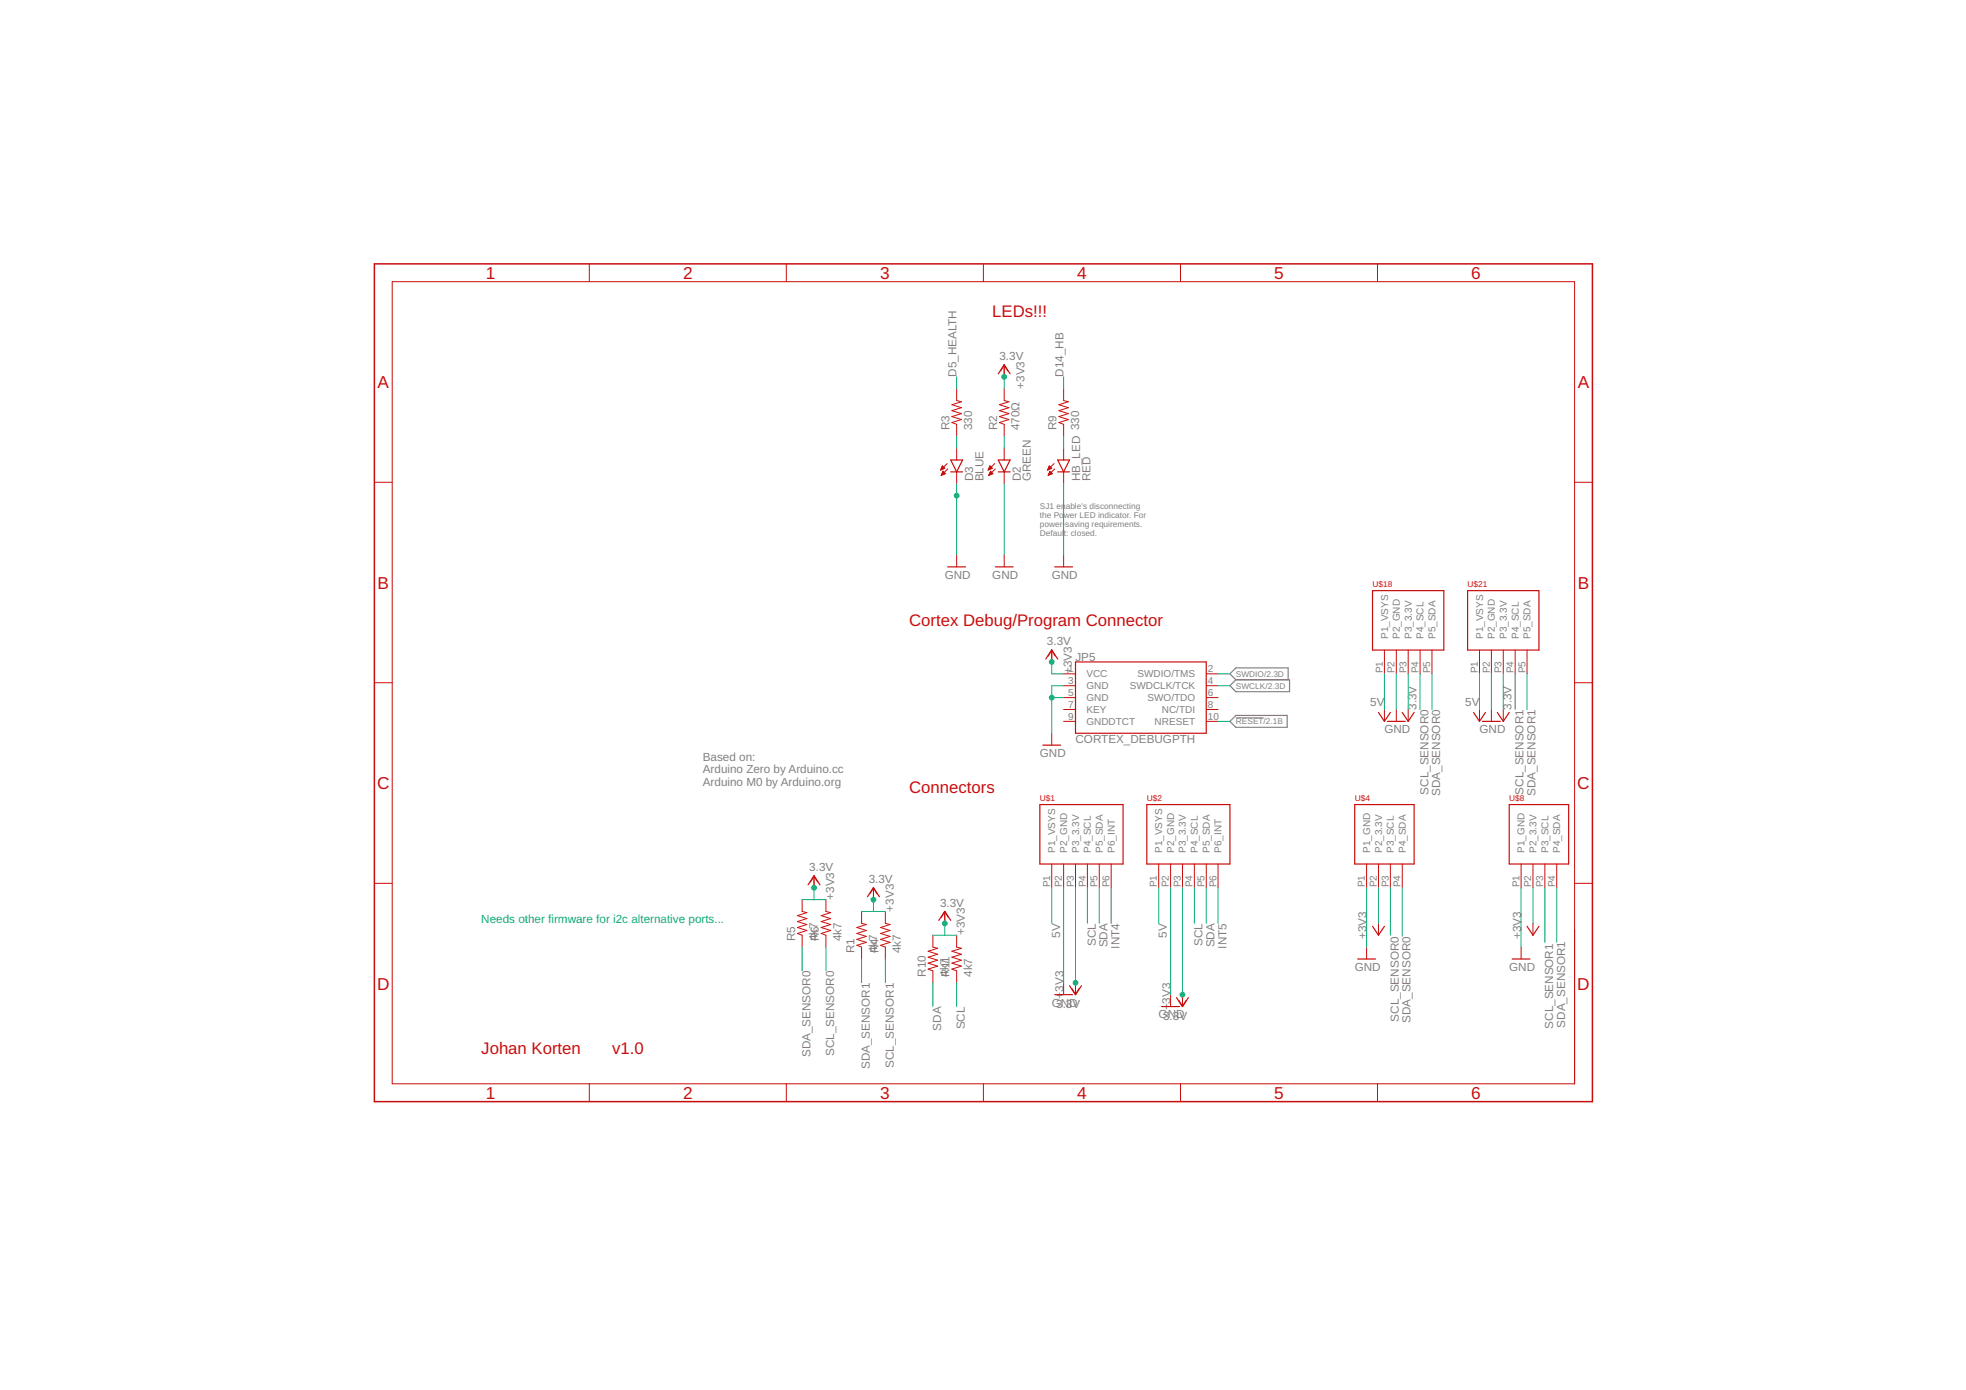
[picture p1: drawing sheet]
<svg xmlns="http://www.w3.org/2000/svg" width="420mm" height="297mm" viewBox="0 0 420 297" stroke-linecap="round" stroke-linejoin="round" font-family="sans-serif">
<path d="M262.8 154.2l1.3-1.3h11v2.5h-11zM262.8 146.5l1.3-1.2h11.5v2.5h-11.5zM264.1 145.3l-1.3-1.3 1.3-1.3h11.2v2.6" fill="none" stroke="#808080" stroke-width=".25"/>
<path d="M264.1 153.4h5.9" fill="none" stroke="#808080" stroke-width=".21"/>
<g fill="none" stroke="#c90d0c" stroke-width=".25">
<path d="M214.6 78l.8 1.2M214.6 78l-.8 1.2M214.6 78l-1.3 1.9M214.6 78l1.3 1.9M203.2 98.3h2.5l-1.3 2.5zM213.3 98.3h2.6l-1.3 2.5zM226 98.3h2.6l-1.3 2.5zM203.2 100.8h2.5M213.3 100.8h2.6M226 100.8h2.6M202.5 121.1h3.9M212.7 121.1h3.8"/>
<path d="M224.8 138.9l.7 1.3M224.8 138.9l-.8 1.3M224.8 138.9l-1.3 1.9M224.8 138.9l1.2 1.9M225.4 121.1h3.8M293.3 126.2h15.3v12.7h-15.3zM313.6 126.2h15.3v12.7h-15.3zM222.9 159.2h3.8M229.8 141.5h28v15.2h-28zM294.6 152.3l1.3 1.9 1.2-1.9M296.5 154.2h3.8M299.7 152.3l1.2 1.9 1.3-1.9"/>
<path d="M314.9 152.3l1.3 1.9 1.3-1.9M316.8 154.2h3.8M320 152.3l1.3 1.9 1.2-1.9M222.2 171.9h17.8v12.7h-17.8zM245.1 171.9h17.7v12.7h-17.7zM289.5 171.9h12.7v12.7h-12.7zM322.5 171.9h12.7v12.7h-12.7zM174 187.2l.7 1.2M174 187.2l-.8 1.2M174 187.2l-1.3 1.9M174 187.2l1.2 1.9M186.7 189.7l.7 1.3"/>
<path d="M186.7 189.7l-.8 1.3M186.7 189.7l-1.3 1.9M186.7 189.7l1.2 1.9M201.9 194.8l.8 1.2M201.9 194.8l-.8 1.2M201.9 194.8l-1.3 1.9M201.9 194.8l1.3 1.9M293.3 198l1.3 1.9 1.3-1.9M326.3 198l1.3 1.9 1.3-1.9M225.4 212.6h3.8M228.6 210.7l1.2 1.9M229.1 211.3l.7 1.3"/>
<path d="M230.6 211.3l-.8 1.3M231.1 210.7l-1.3 1.9M248.3 215.1h3.8M251.4 213.2l1.3 1.9M251.9 213.8l.8 1.3M253.5 213.8l-.8 1.3M254 213.2l-1.3 1.9M290.2 204.9h3.8M323.2 204.9h3.8"/>
</g>
<g fill="none" stroke="#c90d0c" stroke-width=".21">
<path d="M125.9 56.4v3.8M168 56.4v3.8M210.2 56.4v3.8M252.3 56.4v3.8M294.4 56.4v3.8M83.8 60.2h252.7v171.4h-252.7zM214.6 78v2.5M201.2 100h.6M201.3 99.8h.4M201.3 99.7h.3M201.4 99.6h.1M201.4 99.6l-.4 .9"/>
<path d="M201.4 99.6l.5 .5-.9 .4M202.4 99.1l-1.4 1.4M204.4 83.1v2.5l1.1 .3-2.1 .6 2.1 .6-2.1 .7 2.1 .6-2.1 .6 2.1 .7-2.1 .6 1 .4v2.5M204.4 95.8v2.5M211.4 100h.6M211.4 99.8h.4M211.5 99.7h.2M211.5 99.6h.1M211.6 99.6l.5 .5-.9 .4zM212.6 99.1l-1.4 1.4M214.6 83.1v2.5l1 .3-2 .6 2 .6-2 .7 2 .6-2 .6 2 .7-2 .6 1 .4v2.5M214.6 95.8v2.5"/>
<path d="M224.1 100h.6M224.1 99.8h.4M224.2 99.7h.2M224.2 99.6h.1M224.3 99.6l-.4 .9M224.3 99.6l.5 .5-.9 .4M225.3 99.1l-1.4 1.4M227.3 83.1v2.5l1 .3-2 .6 2 .6-2 .7 2 .6-2 .6 2 .7-2 .6 1 .4v2.5M227.3 95.8v2.5M80 103.1h3.8M201.1 100.3h.2M201.1 100.2h.5"/>
<path d="M201.2 100.1h.7M201.2 101.5h.1M201.2 101.4h.4M201.3 101.3h.5M201.3 101.2h.7M201.4 101h.5M201.4 100.9h.4M201.5 100.8h.1M202 101.2l-.5-.5-.4 .9M202 101.2l-.9 .4M202.5 100.2l-1.4 1.4M204.4 100.8v2.6"/>
<path d="M204.4 118.6v2.5M211.2 100.3h.3M211.3 100.2h.4M211.3 100.1h.7M211.3 101.5h.1M211.4 101.4h.3M211.4 101.3h.6M211.5 101.2h.7M211.5 101h.5M211.6 100.9h.3M211.6 100.8h.2M211.7 100.7l.5 .5-.9 .4z"/>
<path d="M212.7 100.2l-1.4 1.4M214.6 100.8v2.6M214.6 118.6v2.5M223.9 100.3h.3M224 100.2h.4M224 100.1h.7M224 101.5h.1M224.1 101.4h.3M224.1 101.3h.6M224.2 101.2h.7M224.2 101h.5M224.3 100.9h.3"/>
<path d="M224.3 100.8h.2M224.9 101.2l-.5-.5-.4 .9M224.9 101.2l-.9 .4M225.4 100.2l-1.4 1.4M227.3 100.8v2.6M227.3 118.6v2.5M336.5 103.1h3.8M224.8 138.9v2.6M295.9 138.9v5.1M298.4 138.9v5.1M300.9 138.9v5.1M303.5 138.9v5.1"/>
<path d="M306 138.9v5.1M316.2 138.9v5.1M318.7 138.9v5.1M321.3 138.9v5.1M323.8 138.9v5.1M326.3 138.9v5.1M80 145.9h3.8M224.8 156.7v2.5M227.3 144h2.5M227.3 146.5h2.5M227.3 149.1h2.5M227.3 151.6h2.5"/>
<path d="M227.3 154.2h2.5M257.8 144h2.5M257.8 146.5h2.5M257.8 149.1h2.5M257.8 151.6h2.5M257.8 154.2h2.5M295.9 151.6v2.6M298.4 151.6v2.6M300.9 151.6v2.6M316.2 151.6v2.6M318.7 151.6v2.6M321.3 151.6v2.6"/>
<path d="M336.5 145.9h3.8M80 188.8h3.8M171.4 192.3v2.5l1 .2-2 .7 2 .6-2 .6 2 .7-2 .6 2 .6-2 .7 1 .4v2.5M174 187.2v2.5M176.5 192.3v2.5l1 .2-2 .7 2 .6-2 .6 2 .7-2 .6 2 .6-2 .7 1 .4v2.5M184.1 194.8v2.5l1 .3-2 .6 2 .6-2 .7 2 .6-2 .6 2 .7-2 .6 1 .4v2.5M186.7 189.7v2.6M189.2 194.8v2.5l1 .3-2 .6 2 .6-2 .7 2 .6-2 .6 2 .7-2 .6 1 .4v2.5M199.4 199.9v2.5l1 .2-2 .7 2 .6-2 .7 2 .6-2 .6 2 .7-2 .6 1 .4v2.5M201.9 194.8v2.5M204.4 199.9v2.5l1.1 .2-2.1 .7 2.1 .6-2.1 .7 2.1 .6-2.1 .6 2.1 .7-2.1 .6 1 .4v2.5M224.8 184.6v5.1"/>
<path d="M227.3 184.6v5.1M229.8 184.6v5.1M232.4 184.6v5.1M234.9 184.6v5.1M237.5 184.6v5.1M247.6 184.6v5.1M250.2 184.6v5.1M252.7 184.6v5.1M255.2 184.6v5.1M257.8 184.6v5.1M260.3 184.6v5.1M292.1 184.6v5.1"/>
<path d="M294.6 184.6v5.1M294.6 197.3v2.6M297.1 184.6v5.1M299.7 184.6v5.1M325.1 184.6v5.1M327.6 184.6v5.1M327.6 197.3v2.6M330.2 184.6v5.1M332.7 184.6v5.1M336.5 188.8h3.8M227.3 210v2.6M229.8 210v2.6"/>
<path d="M250.2 212.6v2.5M252.7 212.6v2.5M292.1 202.4v2.5M325.1 202.4v2.5M125.9 231.6v3.8M168 231.6v3.8M210.2 231.6v3.8M252.3 231.6v3.8M294.4 231.6v3.8"/>
</g>
<path d="M80 56.4h260.3v179h-260.3z" fill="none" stroke="#c90d0c" stroke-width=".32"/>
<g fill="none" stroke="#0dab76" stroke-width=".21">
<path d="M204.4 80.5v2.6M204.4 93.2v2.6M214.6 80.5v2.6M214.6 93.2v2.6M227.3 80.5v2.6M227.3 93.2v2.6M204.4 103.4v15.2M214.6 103.4v15.2M227.3 103.4v15.2M224.8 141.5v2.5h2.5M224.8 149.1h2.5M227.3 146.5h-2.5v10.2"/>
<path d="M260.3 146.5h2.5M260.3 154.2h2.5M260.3 144h2.5M295.9 144v7.6M298.4 144v7.6M300.9 144v7.6M303.5 144v7.6M306 144v7.6M316.2 144v7.6M318.7 144v7.6M321.3 144v7.6M323.8 144v7.6"/>
<path d="M326.3 144v7.6M171.4 192.3h5.1M174 189.7v2.6M184.1 194.8h5.1M186.7 192.3v2.5M199.4 199.9h5M201.9 197.3v2.6M224.8 189.7v7.6M227.3 189.7v20.3M229.8 189.7v20.3M232.4 189.7v7.6M234.9 189.7v7.6"/>
<path d="M237.5 189.7v7.6M247.6 189.7v7.6M250.2 189.7v22.9M252.7 189.7v22.9M255.2 189.7v7.6M257.8 189.7v7.6M260.3 189.7v7.6M292.1 189.7v12.7M294.6 189.7v7.6M297.1 189.7v10.2M299.7 189.7v10.4M325.1 189.7v12.7"/>
<path d="M327.6 189.7v7.6M330.2 189.7v11.7M332.7 189.7v11.7M171.4 202.4v5.1M176.5 202.4v5.1M184.1 204.9v5.1M189.2 204.9v5.1M199.4 210v5.1M204.4 210v5.1"/>
</g>
<g fill="#0dab76" stroke="#0dab76" stroke-width=".21">
<circle cx="204.4" cy="105.9" r=".51"/>
<circle cx="224.8" cy="149.1" r=".51"/>
<circle cx="229.8" cy="210" r=".51"/>
<circle cx="252.7" cy="212.6" r=".51"/>
<circle cx="201.9" cy="197.3" r=".51"/>
<circle cx="224.8" cy="141.5" r=".51"/>
<circle cx="214.6" cy="80.5" r=".51"/>
<circle cx="186.7" cy="192.3" r=".51"/>
<circle cx="174" cy="189.7" r=".51"/>
</g>
<g font-size="3.7" fill="#c90d0c">
<text x="103.9" y="59.6">1</text>
<text x="146" y="59.6">2</text>
<text x="188.1" y="59.6">3</text>
<text x="230.2" y="59.6">4</text>
<text x="272.3" y="59.6">5</text>
<text x="314.4" y="59.6">6</text>
<text x="80.7" y="82.9">A</text>
<text x="337.2" y="82.9">A</text>
<text x="80.7" y="125.8">B</text>
<text x="337.2" y="125.8">B</text>
<text x="80.6" y="168.6">C</text>
<text x="337.1" y="168.6">C</text>
<text x="80.6" y="211.5">D</text>
<text x="337.1" y="211.5">D</text>
<text x="103.9" y="234.8">1</text>
<text x="146" y="234.8">2</text>
<text x="188.1" y="234.8">3</text>
<text x="230.2" y="234.8">4</text>
<text x="272.3" y="234.8">5</text>
<text x="314.4" y="234.8">6</text>
</g>
<g font-size="3.6" fill="#c90d0c">
<text x="212.1" y="67.8">LEDs!!!</text>
<text x="194.3" y="133.8">Cortex Debug/Program Connector</text>
<text x="194.3" y="169.4">Connectors</text>
<text x="102.9" y="225.3">Johan Korten</text>
<text x="130.8" y="225.3">v1.0</text>
</g>
<g font-size="2.5" fill="#808080">
<text x="213.6" y="77">3.3V</text>
<text x="204.4" y="80.5" transform="rotate(-90 204.4 80.5)">D5_HEALTH</text>
<text x="218.9" y="83.1" transform="rotate(-90 218.9 83.1)">+3V3</text>
<text x="227.3" y="80.5" transform="rotate(-90 227.3 80.5)">D14_HB</text>
<text x="202.9" y="91.9" transform="rotate(-90 202.9 91.9)">R3</text>
<text x="207.7" y="91.9" transform="rotate(-90 207.7 91.9)">330</text>
<text x="213.1" y="91.9" transform="rotate(-90 213.1 91.9)">R2</text>
<text x="217.9" y="91.9" transform="rotate(-90 217.9 91.9)">470Ω</text>
<text x="225.8" y="91.9" transform="rotate(-90 225.8 91.9)">R9</text>
<text x="208" y="102.9" transform="rotate(-90 208 102.9)">D3</text>
<text x="210.2" y="102.9" transform="rotate(-90 210.2 102.9)">BLUE</text>
<text x="218.2" y="102.9" transform="rotate(-90 218.2 102.9)">D2</text>
<text x="220.3" y="102.9" transform="rotate(-90 220.3 102.9)">GREEN</text>
<text x="230.9" y="102.9" transform="rotate(-90 230.9 102.9)">HB_LED 330</text>
<text x="233" y="102.9" transform="rotate(-90 233 102.9)">RED</text>
<text x="201.9" y="123.7">GND</text>
<text x="212.1" y="123.7">GND</text>
<text x="224.8" y="123.7">GND</text>
<text x="223.7" y="137.9">3.3V</text>
<text x="229.1" y="144" transform="rotate(-90 229.1 144)">+3V3</text>
<text x="229.8" y="141.2">JP5</text>
<text x="292.8" y="150.9">5V</text>
<text x="302.7" y="151.7" transform="rotate(-90 302.7 151.7)">3.3V</text>
<text x="313.1" y="150.9">5V</text>
<text x="323" y="151.7" transform="rotate(-90 323 151.7)">3.3V</text>
<text x="222.2" y="161.8">GND</text>
<text x="229.8" y="158.7">CORTEX_DEBUGPTH</text>
<text x="295.9" y="156.7">GND</text>
<text x="316.2" y="156.7">GND</text>
<text x="150.2" y="162.5">Based on:</text>
<text x="150.2" y="165.2">Arduino Zero by Arduino.cc</text>
<text x="150.2" y="167.9">Arduino M0 by Arduino.org</text>
<text x="305.3" y="169.8" transform="rotate(-90 305.3 169.8)">SCL_SENSOR0</text>
<text x="307.8" y="170.1" transform="rotate(-90 307.8 170.1)">SDA_SENSOR0</text>
<text x="325.6" y="169.8" transform="rotate(-90 325.6 169.8)">SCL_SENSOR1</text>
<text x="328.1" y="170.1" transform="rotate(-90 328.1 170.1)">SDA_SENSOR1</text>
<text x="173" y="186.2">3.3V</text>
<text x="185.7" y="188.7">3.3V</text>
<text x="178.3" y="192.2" transform="rotate(-90 178.3 192.2)">+3V3</text>
<text x="191" y="194.8" transform="rotate(-90 191 194.8)">+3V3</text>
<text x="200.9" y="193.8">3.3V</text>
<text x="169.9" y="201.1" transform="rotate(-90 169.9 201.1)">R5</text>
<text x="174.7" y="201.1" transform="rotate(-90 174.7 201.1)">4k7</text>
<text x="175" y="201.1" transform="rotate(-90 175 201.1)">R6</text>
<text x="179.8" y="201.1" transform="rotate(-90 179.8 201.1)">4k7</text>
<text x="182.6" y="203.7" transform="rotate(-90 182.6 203.7)">R1</text>
<text x="187.4" y="203.7" transform="rotate(-90 187.4 203.7)">4k7</text>
<text x="187.7" y="203.7" transform="rotate(-90 187.7 203.7)">R4</text>
<text x="192.5" y="203.7" transform="rotate(-90 192.5 203.7)">4k7</text>
<text x="206.2" y="199.9" transform="rotate(-90 206.2 199.9)">+3V3</text>
<text x="226.5" y="200.4" transform="rotate(-90 226.5 200.4)">5V</text>
<text x="234.2" y="202.2" transform="rotate(-90 234.2 202.2)">SCL</text>
<text x="236.7" y="202.5" transform="rotate(-90 236.7 202.5)">SDA</text>
<text x="239.2" y="202.7" transform="rotate(-90 239.2 202.7)">INT4</text>
<text x="249.4" y="200.4" transform="rotate(-90 249.4 200.4)">5V</text>
<text x="257" y="202.2" transform="rotate(-90 257 202.2)">SCL</text>
<text x="259.6" y="202.5" transform="rotate(-90 259.6 202.5)">SDA</text>
<text x="262.1" y="202.7" transform="rotate(-90 262.1 202.7)">INT5</text>
<text x="292.1" y="200.7" transform="rotate(-90 292.1 200.7)">+3V3</text>
<text x="325.1" y="200.7" transform="rotate(-90 325.1 200.7)">+3V3</text>
<text x="197.9" y="208.8" transform="rotate(-90 197.9 208.8)">R10</text>
<text x="202.7" y="208.8" transform="rotate(-90 202.7 208.8)">4k7</text>
<text x="202.9" y="208.8" transform="rotate(-90 202.9 208.8)">R11</text>
<text x="207.7" y="208.8" transform="rotate(-90 207.7 208.8)">4k7</text>
<text x="289.5" y="207.5">GND</text>
<text x="322.5" y="207.5">GND</text>
<text x="224.8" y="215.1">G3ND</text>
<text x="227.1" y="215.4">.3V</text>
<text x="227.3" y="213.4" transform="rotate(-90 227.3 213.4)">+</text>
<text x="227.3" y="211.9" transform="rotate(-90 227.3 211.9)">3V3</text>
<text x="250.2" y="215.9" transform="rotate(-90 250.2 215.9)">+</text>
<text x="250.2" y="214.5" transform="rotate(-90 250.2 214.5)">3V3</text>
<text x="201.1" y="220.2" transform="rotate(-90 201.1 220.2)">SDA</text>
<text x="206.2" y="220" transform="rotate(-90 206.2 220)">SCL</text>
<text x="247.6" y="217.6">G3ND</text>
<text x="250" y="217.9">.3V</text>
<text x="298.9" y="218.3" transform="rotate(-90 298.9 218.3)">SCL_SENSOR0</text>
<text x="301.5" y="218.6" transform="rotate(-90 301.5 218.6)">SDA_SENSOR0</text>
<text x="331.9" y="219.8" transform="rotate(-90 331.9 219.8)">SCL_SENSOR1</text>
<text x="334.5" y="219.6" transform="rotate(-90 334.5 219.6)">SDA_SENSOR1</text>
<text x="173.2" y="225.9" transform="rotate(-90 173.2 225.9)">SDA_SENSOR0</text>
<text x="178.3" y="225.7" transform="rotate(-90 178.3 225.7)">SCL_SENSOR0</text>
<text x="185.9" y="228.5" transform="rotate(-90 185.9 228.5)">SDA_SENSOR1</text>
<text x="191" y="228.2" transform="rotate(-90 191 228.2)">SCL_SENSOR1</text>
</g>
<text font-size="2.5" fill="#0dab76" x="102.9" y="197.3">Needs other firmware for i2c alternative ports...</text>
<g font-size="2.1" fill="#808080">
<text x="296.6" y="136.6" transform="rotate(-90 296.6 136.6)">P1_VSYS</text>
<text x="299.2" y="136.6" transform="rotate(-90 299.2 136.6)">P2_GND</text>
<text x="301.7" y="136.6" transform="rotate(-90 301.7 136.6)">P3_3.3V</text>
<text x="304.3" y="136.6" transform="rotate(-90 304.3 136.6)">P4_SCL</text>
<text x="306.8" y="136.6" transform="rotate(-90 306.8 136.6)">P5_SDA</text>
<text x="317" y="136.6" transform="rotate(-90 317 136.6)">P1_VSYS</text>
<text x="319.5" y="136.6" transform="rotate(-90 319.5 136.6)">P2_GND</text>
<text x="322" y="136.6" transform="rotate(-90 322 136.6)">P3_3.3V</text>
<text x="324.6" y="136.6" transform="rotate(-90 324.6 136.6)">P4_SCL</text>
<text x="327.1" y="136.6" transform="rotate(-90 327.1 136.6)">P5_SDA</text>
<text x="228.3" y="143.6">1</text>
<text x="258.1" y="143.6">2</text>
<text x="295.5" y="143.9" transform="rotate(-90 295.5 143.9)">P1</text>
<text x="298.1" y="143.9" transform="rotate(-90 298.1 143.9)">P2</text>
<text x="300.6" y="143.9" transform="rotate(-90 300.6 143.9)">P3</text>
<text x="303.1" y="143.9" transform="rotate(-90 303.1 143.9)">P4</text>
<text x="305.7" y="143.9" transform="rotate(-90 305.7 143.9)">P5</text>
<text x="315.8" y="143.9" transform="rotate(-90 315.8 143.9)">P1</text>
<text x="318.4" y="143.9" transform="rotate(-90 318.4 143.9)">P2</text>
<text x="320.9" y="143.9" transform="rotate(-90 320.9 143.9)">P3</text>
<text x="323.5" y="143.9" transform="rotate(-90 323.5 143.9)">P4</text>
<text x="326" y="143.9" transform="rotate(-90 326 143.9)">P5</text>
<text x="228.3" y="146.2">3</text>
<text x="228.3" y="148.7">5</text>
<text x="232.2" y="144.8">VCC</text>
<text x="232.2" y="147.3">GND</text>
<text x="232.2" y="149.8">GND</text>
<text x="241.4" y="147.3">SWDCLK/TCK</text>
<text x="243.1" y="144.8">SWDIO/TMS</text>
<text x="245.2" y="149.8">SWO/TDO</text>
<text x="258.1" y="148.7">6</text>
<text x="258.1" y="146.2">4</text>
<text x="228.3" y="151.3">7</text>
<text x="228.3" y="153.8">9</text>
<text x="232.2" y="152.4">KEY</text>
<text x="232.2" y="154.9">GNDDTCT</text>
<text x="246.8" y="154.9">NRESET</text>
<text x="248.3" y="152.4">NC/TDI</text>
<text x="258.1" y="153.8">10</text>
<text x="258.1" y="151.3">8</text>
<text x="225.5" y="182.3" transform="rotate(-90 225.5 182.3)">P1_VSYS</text>
<text x="228.1" y="182.3" transform="rotate(-90 228.1 182.3)">P2_GND</text>
<text x="230.6" y="182.3" transform="rotate(-90 230.6 182.3)">P3_3.3V</text>
<text x="233.1" y="182.3" transform="rotate(-90 233.1 182.3)">P4_SCL</text>
<text x="235.7" y="182.3" transform="rotate(-90 235.7 182.3)">P5_SDA</text>
<text x="238.2" y="182.3" transform="rotate(-90 238.2 182.3)">P6_INT</text>
<text x="248.4" y="182.3" transform="rotate(-90 248.4 182.3)">P1_VSYS</text>
<text x="250.9" y="182.3" transform="rotate(-90 250.9 182.3)">P2_GND</text>
<text x="253.5" y="182.3" transform="rotate(-90 253.5 182.3)">P3_3.3V</text>
<text x="256" y="182.3" transform="rotate(-90 256 182.3)">P4_SCL</text>
<text x="258.5" y="182.3" transform="rotate(-90 258.5 182.3)">P5_SDA</text>
<text x="261.1" y="182.3" transform="rotate(-90 261.1 182.3)">P6_INT</text>
<text x="292.8" y="182.3" transform="rotate(-90 292.8 182.3)">P1_GND</text>
<text x="295.4" y="182.3" transform="rotate(-90 295.4 182.3)">P2_3.3V</text>
<text x="297.9" y="182.3" transform="rotate(-90 297.9 182.3)">P3_SCL</text>
<text x="300.4" y="182.3" transform="rotate(-90 300.4 182.3)">P4_SDA</text>
<text x="325.8" y="182.3" transform="rotate(-90 325.8 182.3)">P1_GND</text>
<text x="328.4" y="182.3" transform="rotate(-90 328.4 182.3)">P2_3.3V</text>
<text x="330.9" y="182.3" transform="rotate(-90 330.9 182.3)">P3_SCL</text>
<text x="333.5" y="182.3" transform="rotate(-90 333.5 182.3)">P4_SDA</text>
<text x="224.4" y="189.6" transform="rotate(-90 224.4 189.6)">P1</text>
<text x="226.9" y="189.6" transform="rotate(-90 226.9 189.6)">P2</text>
<text x="229.5" y="189.6" transform="rotate(-90 229.5 189.6)">P3</text>
<text x="232" y="189.6" transform="rotate(-90 232 189.6)">P4</text>
<text x="234.6" y="189.6" transform="rotate(-90 234.6 189.6)">P5</text>
<text x="237.1" y="189.6" transform="rotate(-90 237.1 189.6)">P6</text>
<text x="247.3" y="189.6" transform="rotate(-90 247.3 189.6)">P1</text>
<text x="249.8" y="189.6" transform="rotate(-90 249.8 189.6)">P2</text>
<text x="252.3" y="189.6" transform="rotate(-90 252.3 189.6)">P3</text>
<text x="254.9" y="189.6" transform="rotate(-90 254.9 189.6)">P4</text>
<text x="257.4" y="189.6" transform="rotate(-90 257.4 189.6)">P5</text>
<text x="260" y="189.6" transform="rotate(-90 260 189.6)">P6</text>
<text x="291.7" y="189.6" transform="rotate(-90 291.7 189.6)">P1</text>
<text x="294.2" y="189.6" transform="rotate(-90 294.2 189.6)">P2</text>
<text x="296.8" y="189.6" transform="rotate(-90 296.8 189.6)">P3</text>
<text x="299.3" y="189.6" transform="rotate(-90 299.3 189.6)">P4</text>
<text x="324.7" y="189.6" transform="rotate(-90 324.7 189.6)">P1</text>
<text x="327.3" y="189.6" transform="rotate(-90 327.3 189.6)">P2</text>
<text x="329.8" y="189.6" transform="rotate(-90 329.8 189.6)">P3</text>
<text x="332.3" y="189.6" transform="rotate(-90 332.3 189.6)">P4</text>
</g>
<g font-size="1.8" fill="#808080">
<text x="222.2" y="108.8">SJ1 en</text>
<text x="222.2" y="110.7">the Po</text>
<text x="222.2" y="112.6">power-</text>
<text x="227.4" y="110.7">wer LED indicator. For</text>
<text x="227.7" y="112.6">saving requirements.</text>
<text x="227.8" y="108.8">able's disconnecting</text>
<text x="222.2" y="114.5">Defaul</text>
<text x="227.4" y="114.5">t: closed.</text>
<text x="264.1" y="147.2">SWCLK/2.3D</text>
<text x="264.1" y="144.6">SWDIO/2.3D</text>
<text x="264.1" y="154.8">RESET/2.1B</text>
</g>
<g font-size="1.8" fill="#c90d0c">
<text x="293.3" y="125.5">U$18</text>
<text x="313.6" y="125.5">U$21</text>
<text x="222.2" y="171.2">U$1</text>
<text x="245.1" y="171.2">U$2</text>
<text x="289.5" y="171.2">U$4</text>
<text x="322.5" y="171.2">U$8</text>
</g>
</svg>
